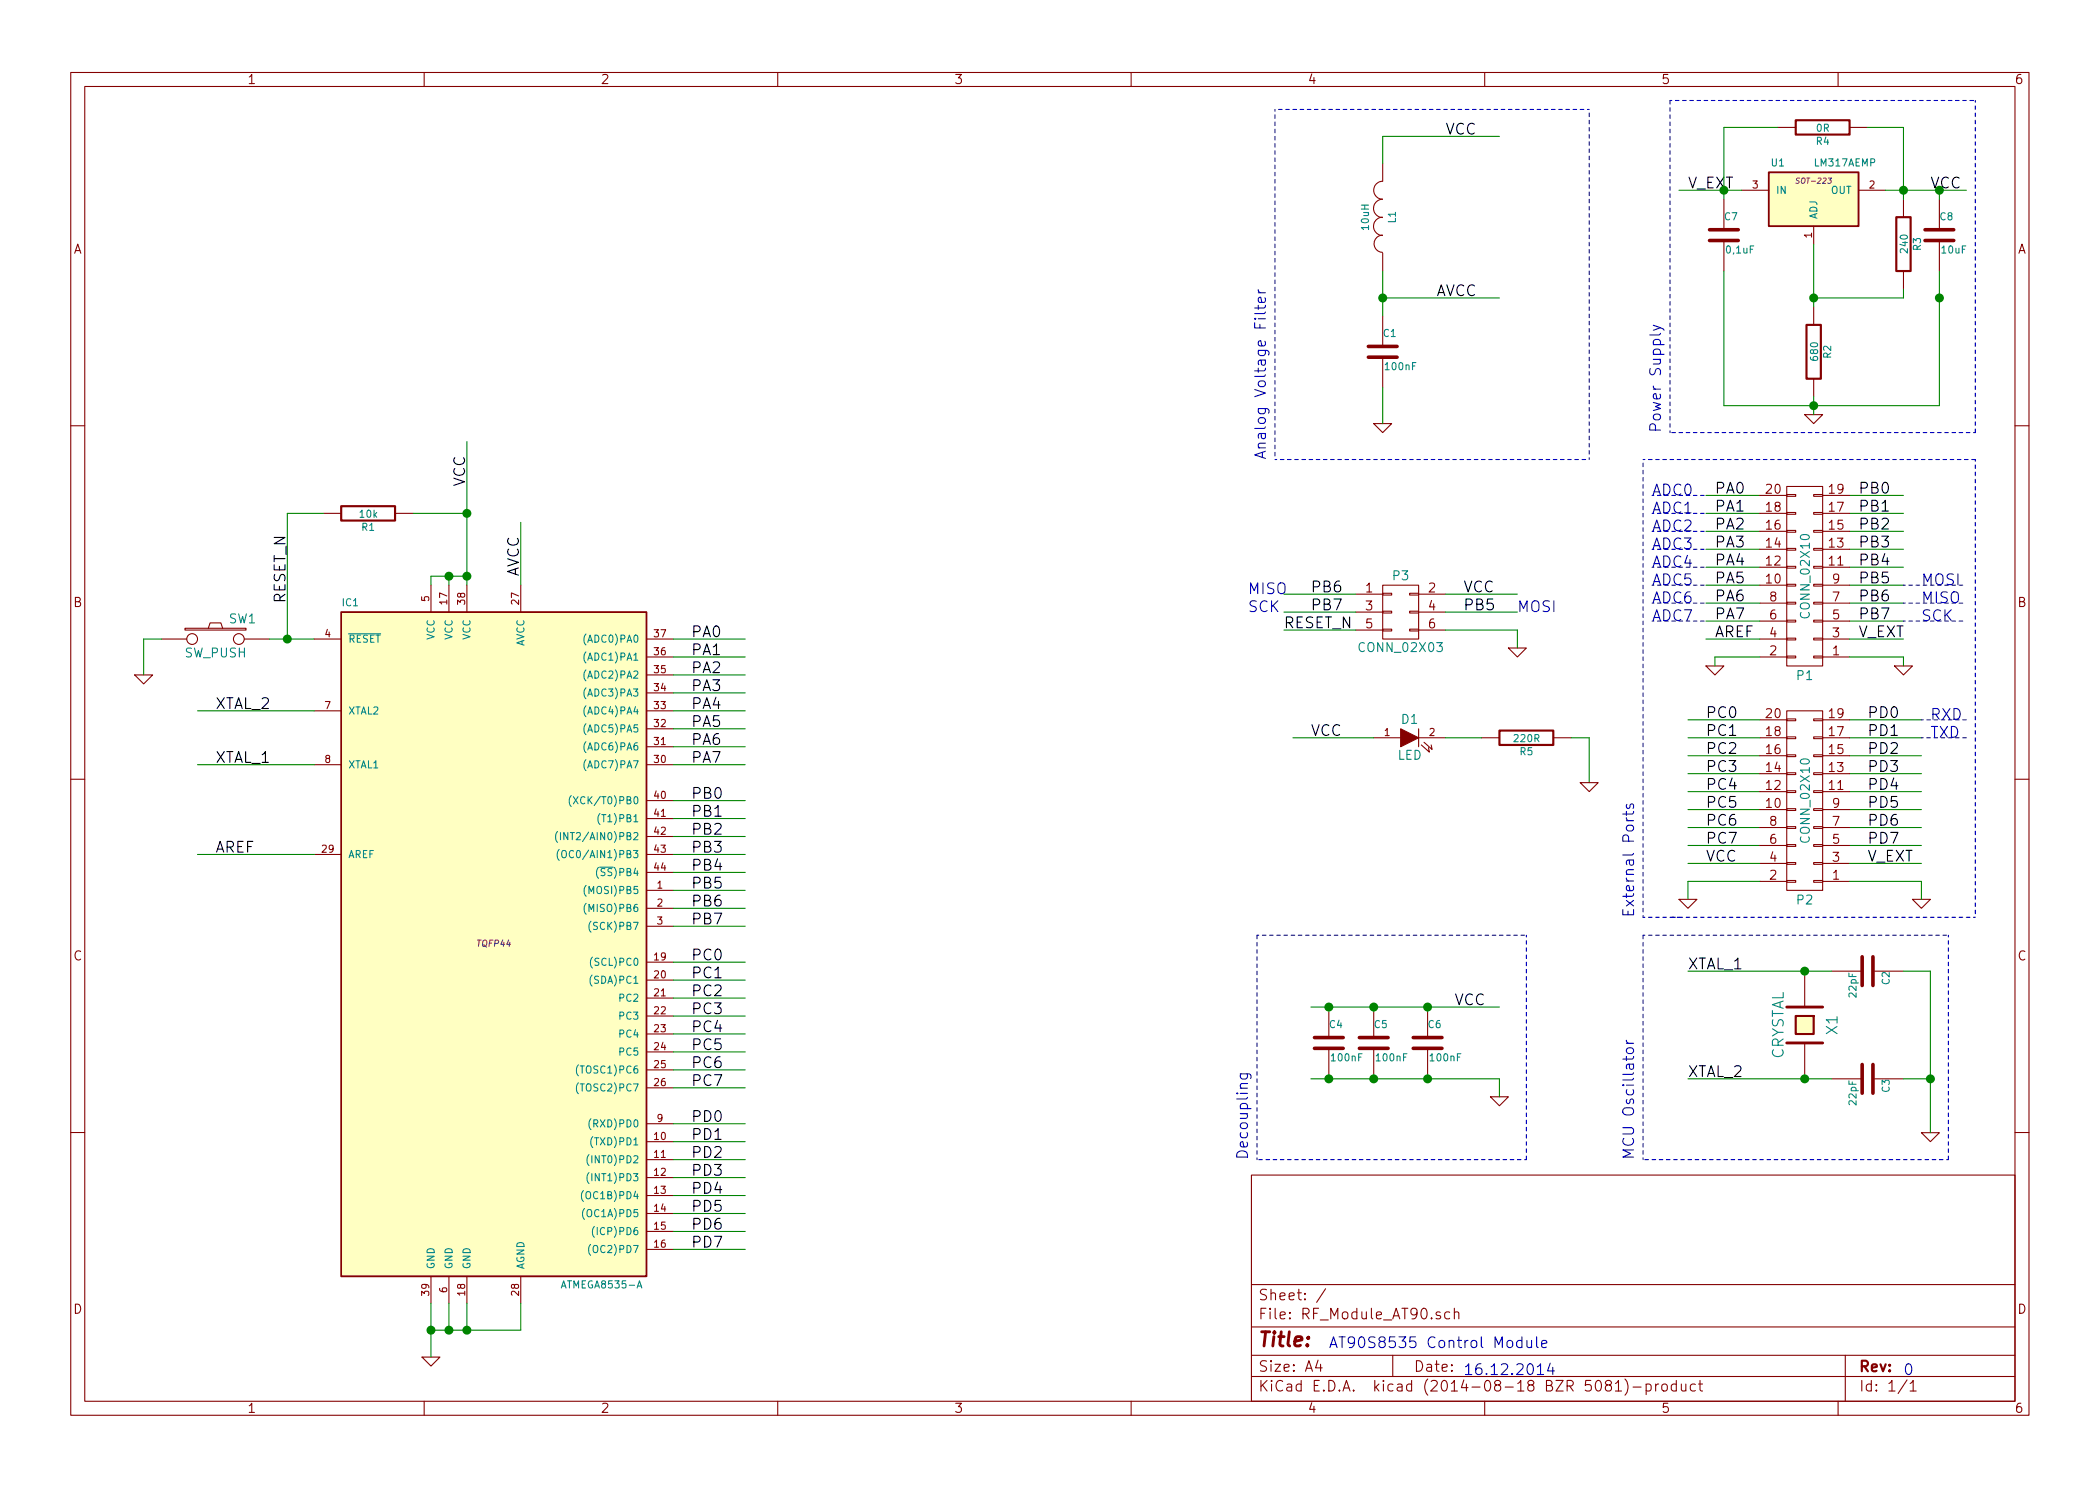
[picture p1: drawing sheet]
<svg xmlns="http://www.w3.org/2000/svg" width="297mm" height="210mm" viewBox="0 0 297 210" stroke-linecap="round" stroke-linejoin="round" font-family="sans-serif">
<g fill="none" stroke="#840000" stroke-width=".15">
<path d="M10 10.3h277v189.9h-277zM12 12.2h273v186.1h-273zM60 10.3v1.9M110 10.3v1.9M160 10.3v1.9M210 10.3v1.9M251.5 18h2.5M260 10.3v1.9M261.6 18h2.6M195.6 25.6a1.27 1.27 0 0 0-1.3 1.3 1.27 1.27 0 0 0 1.3 1.3 1.3 1.3 0 0 0-1.3 1.3 1.3 1.3 0 0 0 1.3 1.3M195.6 30.7a1.3 1.3 0 0 0-1.3 1.3 1.3 1.3 0 0 0 1.3 1.3M195.6 33.3a1.22 1.22 0 0 0-1.2 1.2 1.22 1.22 0 0 0 1.2 1.2"/>
<path d="M195.6 23.1v2.5M195.6 35.8v2.5M243.8 28.2v4.3M243.8 34v4.3M246.4 26.9h3.8M256.5 32v2.5M262.9 26.9h3.8M269.2 28.2v2.5M269.2 38.3v2.6M274.3 28.2v4.3M274.3 34v4.3M194.3 59.9h2.5l-1.2 1.3z"/>
<path d="M195.6 44.7v4.3M195.6 50.5v4.4M255.3 58.7h2.5l-1.3 1.2zM256.5 43.4v2.6M256.5 53.6v2.5M10 60.2h2M45.7 72.6h2.6M55.9 72.6h2.5M248.9 72.6h3.8M248.9 70.1h3.8M248.9 77.7h3.8M248.9 75.2h3.8"/>
<path d="M252.7 68.8h5.1v25.4h-5.1zM252.7 70h1.3v.2h-1.3zM252.7 72.5h1.3v.3h-1.3zM252.7 75.1h1.3v.2h-1.3zM252.7 77.6h1.3v.2h-1.3zM256.5 70h1.3v.2h-1.3zM256.5 72.5h1.3v.3h-1.3zM256.5 75.1h1.3v.2h-1.3zM256.5 77.6h1.3v.2h-1.3zM257.8 72.6h3.8M257.8 70.1h3.8M257.8 77.7h3.8"/>
<path d="M257.8 75.2h3.8M285 60.2h2M19 95.5h2.6l-1.3 1.3zM22.9 90.4h3.5M26.2 88.9h8.6v.2h-8.6zM29.5 88.9l.2-.8h1.5l.3 .8M34.5 90.4h3.6M44.4 90.4h3.9M61 82.8v3.8M63.5 82.8v3.8M66 82.8v3.8M73.7 82.8v3.8"/>
<path d="M91.4 90.4h3.8M91.4 98h3.8M91.4 95.5h3.8M91.4 93h3.8M191.8 84.1h3.8M191.8 86.6h3.8M191.8 89.1h3.8M195.6 89h1.2v.3h-1.2zM195.6 86.5h1.2v.2h-1.2zM195.6 83.9h1.2v.3h-1.2zM195.6 82.8h5.1v7.6h-5.1zM199.4 89h1.3v.3h-1.3z"/>
<path d="M199.4 86.5h1.3v.2h-1.3zM199.4 83.9h1.3v.3h-1.3zM200.7 84.1h3.8M200.7 86.6h3.8M200.7 89.1h3.8M213.4 91.7h2.5l-1.3 1.3zM241.3 94.2h2.5l-1.2 1.3zM248.9 90.4h3.8M248.9 93h3.8M248.9 87.9h3.8M248.9 85.3h3.8M248.9 82.8h3.8"/>
<path d="M248.9 80.3h3.8M252.7 80.1h1.3v.3h-1.3zM252.7 82.7h1.3v.2h-1.3zM252.7 85.2h1.3v.3h-1.3zM252.7 87.8h1.3v.2h-1.3zM252.7 90.3h1.3v.2h-1.3zM252.7 92.8h1.3v.3h-1.3zM256.5 80.1h1.3v.3h-1.3zM256.5 82.7h1.3v.2h-1.3zM256.5 85.2h1.3v.3h-1.3zM256.5 87.8h1.3v.2h-1.3zM256.5 90.3h1.3v.2h-1.3z"/>
<path d="M256.5 92.8h1.3v.3h-1.3zM257.8 90.4h3.8M257.8 93h3.8M257.8 87.9h3.8M257.8 85.3h3.8M257.8 82.8h3.8M257.8 80.3h3.8M268 94.2h2.5l-1.3 1.3zM10 110.3h2M44.4 100.6h3.9M44.4 108.2h3.9M91.4 100.6h3.8"/>
<path d="M91.4 108.2h3.8M91.4 113.3h3.8M91.4 105.7h3.8M91.4 115.8h3.8M91.4 103.1h3.8M91.4 118.4h3.8M194.3 104.4h3.8M200.7 104.4h3.8M200.7 103.1v2.6M201 105.4l1.2 1-.1-.6M201.4 105l1.2 1-.2-.6M209.5 104.4h2.6"/>
<path d="M219.7 104.4h2.5M223.5 110.7h2.6l-1.3 1.3zM248.9 119.6h3.8M248.9 117.1h3.8M248.9 114.5h3.8M248.9 101.8h3.8M248.9 112h3.8M248.9 109.5h3.8M248.9 106.9h3.8M248.9 104.4h3.8M252.7 100.6h5.1v25.4h-5.1zM252.7 101.7h1.3v.3h-1.3z"/>
<path d="M252.7 104.3h1.3v.2h-1.3zM252.7 106.8h1.3v.3h-1.3zM252.7 109.3h1.3v.3h-1.3zM252.7 111.9h1.3v.2h-1.3zM252.7 114.4h1.3v.3h-1.3zM252.7 117h1.3v.2h-1.3zM252.7 119.5h1.3v.3h-1.3zM256.5 101.7h1.3v.3h-1.3zM256.5 104.3h1.3v.2h-1.3zM256.5 106.8h1.3v.3h-1.3zM256.5 109.3h1.3v.3h-1.3zM256.5 111.9h1.3v.2h-1.3z"/>
<path d="M256.5 114.4h1.3v.3h-1.3zM256.5 117h1.3v.2h-1.3zM256.5 119.5h1.3v.3h-1.3zM257.8 119.6h3.8M257.8 117.1h3.8M257.8 114.5h3.8M257.8 101.8h3.8M257.8 112h3.8M257.8 109.5h3.8M257.8 106.9h3.8M257.8 104.4h3.8M285 110.3h2"/>
<path d="M44.4 120.9h3.9M91.4 126h3.8M91.4 128.5h3.8M91.4 131.1h3.8M91.4 138.7h3.8M91.4 120.9h3.8M91.4 123.4h3.8M91.4 136.1h3.8M237.5 127.2h2.5l-1.2 1.3zM248.9 124.7h3.8M248.9 122.2h3.8M252.7 122h1.3v.3h-1.3z"/>
<path d="M252.7 124.6h1.3v.2h-1.3zM255.3 137.4v5.1M256.5 122h1.3v.3h-1.3zM256.5 124.6h1.3v.2h-1.3zM257.8 124.7h3.8M257.8 122.2h3.8M259.1 137.4h4.3M264.9 137.4h4.3M270.5 127.2h2.5l-1.2 1.3zM91.4 159h3.8M91.4 141.2h3.8M91.4 143.8h3.8"/>
<path d="M91.4 146.3h3.8M91.4 148.8h3.8M91.4 151.4h3.8M91.4 153.9h3.8M188 142.5v4.3M188 148.3v4.3M194.3 142.5v4.3M194.3 148.3v4.3M201.9 142.5v4.3M201.9 148.3v4.3M210.8 155.2h2.6l-1.3 1.3zM255.3 147.6v5"/>
<path d="M259.1 152.6h4.3M264.9 152.6h4.3M10 160.2h2M91.4 161.5h3.8M91.4 164.1h3.8M91.4 166.6h3.8M91.4 169.2h3.8M91.4 171.7h3.8M91.4 174.2h3.8M91.4 176.8h3.8M177 166.3h108v32h-108zM271.8 160.3h2.5l-1.3 1.2z"/>
<path d="M285 160.2h2M59.7 192h2.5l-1.2 1.3zM60 198.3v1.9M61 180.6v3.8M63.5 180.6v3.8M66 180.6v3.8M73.7 180.6v3.8M110 198.3v1.9M160 198.3v1.9M177 194.8h108M177 191.8h108M177 187.8h108"/>
<path d="M177 181.8h108M186.4 192.5l-.3 1h.9M186.8 193v1M187.5 182.3l-1.3 2M197 191.8v3M205.1 185.7l-.5-.1-.3 .3 .1 .6 .2 .1 .5-.1M205.7 185.7a.38 .38 0 0 1 .6 .1v.8M205.7 185.1v1.5M210 198.3v1.9M227.4 196l-.3-.3 .1-.2 .2-.2 .4 .1 .1 .2v.2l-.2 .2h-.3a.48 .48 0 0 0-.2 .7l.2 .1h.3l.2-.1a.48 .48 0 0 0-.2-.7M228.5 195.8l.4-.5v1.5M228.5 196.8h.9"/>
<path d="M229.8 195.1a1.71 1.71 0 0 1 0 2.3M231 196.3h1.1M232.8 195.9a.48 .48 0 0 1 .7 .1l.1 .1-.1 .6a.48 .48 0 0 1-.7 0M232.8 195.8v1.5M234.2 195.8v1M234.6 195.8l-.3 .1-.1 .2M235.1 196a.41 .41 0 0 1 .7 .1v.4a.41 .41 0 0 1-.4 .3 .41 .41 0 0 1-.3-.3zM237.1 195.9l-.4-.1-.3 .3 .1 .6 .2 .1 .4-.1M237.1 195.3v1.5M237.8 195.8l.1 .9a.4 .4 0 0 0 .6 0M238.5 195.8v1M239.8 195.9l-.4-.1-.3 .3 .1 .6 .2 .1 .4-.1"/>
<path d="M240.3 195.8h.5M240.5 195.3v1.3l.2 .2h.1M260 198.3v1.9M261 191.8v6.5M269.7 195.2l-1.2 2M270.2 195.8l.4-.5v1.5M270.2 196.8h.8"/>
<circle cx="27.2" cy="90.4" r=".76"/>
<circle cx="33.8" cy="90.4" r=".76"/>
</g>
<g fill="#ffffc2" stroke="#ffffc2" stroke-width=".25">
<path d="M48.3 86.6h43.1v94h-43.1z"/>
<path d="M250.2 24.4h12.7v7.6h-12.7z"/>
<path d="M254 143.8h2.5v2.5h-2.5z"/>
</g>
<path d="M250.2 24.4h12.7v7.6h-12.7zM48.3 86.6h43.1v94h-43.1z" fill="none" stroke="#840000" stroke-width=".25"/>
<g fill="none" stroke="#008484" stroke-width=".15">
<path d="M49.3 89.7h4.5M78.9 117.6a1.2 1.2 0 0 0 0 1.6M79.3 117.8v1M80.8 112.6a1.2 1.2 0 0 0 0 1.5M81.1 112.7l.7 1M81.8 112.7l-.7 1M84.9 115.1a1.2 1.2 0 0 0 0 1.6M79.1 120.2a1.2 1.2 0 0 0 0 1.5M79.6 120.4h.4a.67 .67 0 0 1-.1 1l-.3-.1a.78 .78 0 0 1 0-.9zM82.9 125.3a1.2 1.2 0 0 0 0 1.5M82.9 127.8a1.2 1.2 0 0 0 0 1.6M83.6 130.3a1.2 1.2 0 0 0 0 1.6"/>
<path d="M84.7 122.7a1.2 1.2 0 0 0 0 1.6M81.8 150.7a1.2 1.2 0 0 0 0 1.5M81.8 153.2a1.2 1.2 0 0 0 0 1.6M83.6 158.3a1.2 1.2 0 0 0 0 1.5M82.5 168.4a1.2 1.2 0 0 0 0 1.6M82.7 171a1.2 1.2 0 0 0 0 1.5M83.3 163.4a1.2 1.2 0 0 0 0 1.5M83.3 165.9a1.2 1.2 0 0 0 0 1.6M83.5 176.1a1.2 1.2 0 0 0 0 1.5M84.1 173.5a1.2 1.2 0 0 0 0 1.6M90.1 182.2l.3-1 .4 1"/>
</g>
<path d="M254 17h7.6v2h-7.6zM268.2 30.7h2.1v7.6h-2.1zM255.5 46h2.1v7.6h-2.1zM48.3 71.6h7.6v2.1h-7.6zM212.1 103.4h7.6v2h-7.6zM254 143.8h2.5v2.5h-2.5z" fill="none" stroke="#840000" stroke-width=".3"/>
<g fill="none" stroke="#840000" stroke-width=".51">
<path d="M241.8 34h4.1M241.8 32.5h4.1M272.3 34h4.1M272.3 32.5h4.1M193.5 50.5h4.1M193.5 49h4.1M263.4 135.4v4M264.9 135.4v4M185.9 148.3h4.1M185.9 146.8h4.1M192.3 148.3h4M192.3 146.8h4"/>
<path d="M199.9 148.3h4.1M199.9 146.8h4.1M263.4 150.6v4.1M264.9 150.6v4.1"/>
</g>
<g fill="none" stroke="#008400" stroke-width=".15">
<path d="M212.1 19.3h-16.5v3.8M251.5 18h-7.7v10.2M264.2 18h5v10.2M195.6 38.3v6.4M237.5 26.9h8.9M243.8 38.3v19.1h30.5v-19.1M256.5 34.5v8.9M266.7 26.9h11.4M274.3 26.9v1.3M195.6 54.9v5M195.6 42.2h16.5M256.5 56.1v2.6"/>
<path d="M269.2 40.9v1.3h-12.7M45.7 72.6h-5.1v17.8M58.4 72.6h7.6M66 62.5v20.3M73.7 73.9v8.9M241.3 70.1h7.6M241.3 72.6h7.6M241.3 75.2h7.6M241.3 77.7h7.6M261.6 70.1h7.6M261.6 72.6h7.6M261.6 75.2h7.6"/>
<path d="M261.6 77.7h7.6M22.9 90.4h-2.6v5.1M38.1 90.4h6.3M63.5 81.5v1.3M66 81.5h-5v1.3M95.2 90.4h10.2M95.2 93h10.2M95.2 95.5h10.2M95.2 98h10.2M181.6 84.1h10.2M181.6 86.6h10.2M181.6 89.1h10.2"/>
<path d="M204.5 84.1h10.1M204.5 86.6h10.1M204.5 89.1h10.1v2.6M241.3 90.4h7.6M241.3 80.3h7.6M241.3 82.8h7.6M241.3 85.3h7.6M241.3 87.9h7.6M248.9 93h-6.3v1.2M261.6 90.4h7.6M261.6 93h7.6v1.2M261.6 80.3h7.6"/>
<path d="M261.6 82.8h7.6M261.6 85.3h7.6M261.6 87.9h7.6M27.9 108.2h16.5M27.9 100.6h16.5M95.2 108.2h10.2M95.2 100.6h10.2M95.2 113.3h10.2M95.2 115.8h10.2M95.2 118.4h10.2M95.2 103.1h10.2M95.2 105.7h10.2"/>
<path d="M182.9 104.4h11.4M204.5 104.4h5M222.2 104.4h2.6v6.3M238.8 112h10.1M238.8 114.5h10.1M238.8 117.1h10.1M238.8 119.6h10.1M238.8 101.8h10.1M238.8 104.4h10.1M238.8 106.9h10.1M238.8 109.5h10.1M261.6 112h10.2"/>
<path d="M261.6 114.5h10.2M261.6 117.1h10.2M261.6 119.6h10.2M261.6 101.8h10.2M261.6 104.4h10.2M261.6 106.9h10.2M261.6 109.5h10.2M27.9 120.9h16.5M95.2 123.4h10.2M95.2 126h10.2M95.2 128.5h10.2M95.2 131.1h10.2"/>
<path d="M95.2 120.9h10.2M95.2 136.1h10.2M95.2 138.7h10.2M238.8 137.4h20.3M238.8 122.2h10.1M248.9 124.7h-10.1v2.5M261.6 124.7h10.2v2.5M261.6 122.2h10.2M269.2 137.4h3.8v22.9M95.2 146.3h10.2M95.2 148.8h10.2M95.2 151.4h10.2"/>
<path d="M95.2 153.9h10.2M95.2 141.2h10.2M95.2 143.8h10.2M95.2 159h10.2M185.4 152.6h26.7v2.6M185.4 142.5h26.7M238.8 152.6h20.3M269.2 152.6h3.8M95.2 169.2h10.2M95.2 171.7h10.2M95.2 174.2h10.2M95.2 176.8h10.2"/>
<path d="M95.2 161.5h10.2M95.2 164.1h10.2M95.2 166.6h10.2M61 184.4v7.6M63.5 184.4v3.8M66 184.4v3.8M73.7 184.4v3.8h-12.7"/>
</g>
<g fill="#008400" stroke="#008400" stroke-width=".25">
<circle cx="195.6" cy="42.2" r=".51"/>
<circle cx="66" cy="72.6" r=".51"/>
<circle cx="273" cy="152.6" r=".51"/>
<circle cx="66" cy="81.5" r=".51"/>
<circle cx="63.5" cy="81.5" r=".51"/>
<circle cx="61" cy="188.2" r=".51"/>
<circle cx="63.5" cy="188.2" r=".51"/>
<circle cx="66" cy="188.2" r=".51"/>
<circle cx="269.2" cy="26.9" r=".51"/>
<circle cx="40.6" cy="90.4" r=".51"/>
<circle cx="256.5" cy="42.2" r=".51"/>
<circle cx="274.3" cy="42.2" r=".51"/>
<circle cx="256.5" cy="57.4" r=".51"/>
<circle cx="188" cy="142.5" r=".51"/>
<circle cx="194.3" cy="142.5" r=".51"/>
<circle cx="201.9" cy="142.5" r=".51"/>
<circle cx="188" cy="152.6" r=".51"/>
<circle cx="194.3" cy="152.6" r=".51"/>
<circle cx="201.9" cy="152.6" r=".51"/>
<circle cx="255.3" cy="137.4" r=".51"/>
<circle cx="255.3" cy="152.6" r=".51"/>
</g>
<path d="M254.6 25.2h-.4l-.1 .3 .3 .1 .1 .2-.2 .2-.3-.1" fill="none" stroke="#840084" stroke-width=".14"/>
<g fill="none" stroke="#0000c2" stroke-width=".15" stroke-dasharray=".5" stroke-dashoffset=".3">
<path d="M180.3 15.5v49.5M224.8 15.5h-44.5M236.2 14.2h43.2M279.4 14.2v47M180.3 65h44.5M224.8 65v-49.5M232.4 65h47M233.7 70.1h7.6M233.7 72.6h7.6M233.7 75.2h7.6M233.7 77.7h7.6M236.2 61.2v-47"/>
<path d="M279.4 65v64.8M279.4 61.2h-43.2M233.7 80.3h7.6M233.7 82.8h7.6M233.7 85.3h7.6M233.7 87.9h7.6M269.2 87.9h8.9M269.2 85.3h8.9M269.2 82.8h8.9M271.8 104.4h6.3M271.8 101.8h6.3M177.8 132.3h38.1"/>
<path d="M215.9 132.3v31.8M232.4 132.3h43.2M232.4 129.8v-64.8M237.5 129.8h-5.1M275.6 132.3v31.8M279.4 129.8h-43.2M177.8 164.1v-31.8M215.9 164.1h-38.1M232.4 164.1v-31.8M275.6 164.1h-43.2"/>
</g>
<g fill="none" stroke="#0000c2" stroke-width=".15">
<path d="M178 41l.1 .3 .2 .1M178 43.2v.6M178 41.4h1M178.9 42.1l.1 .5-.2 .2-.7-.1-.1-.1 .1-.5h.2l.2 .7M179 44.1l-.2 .3h-1.3M179 43.2l-.1 .3-.1 .1h-1.3M233.9 46l1.3 .5 .2 .2M234.9 47.2l-.2 .2h-1.4M234.9 46.4l-1 .3M230 115.7l.1 .3 .3 .1M230 114.8v.6M230.1 113.8l-.1 .4 .3 .2 .2-.1 .1-.5 .2-.1 .2 .1 .1 .1-.1 .5"/>
<path d="M231.1 114.8l-.1 .3-.1 .1h-1.4M175.4 151.9h1.3a.43 .43 0 0 1 .2 .7M175.5 151.9a.48 .48 0 0 0 .1 .7l.6 .1a.48 .48 0 0 0 .2-.8M230 147.2l.1 .3 .3 .1M230 147.6h1.1M230.1 148.4l.3-.1h.4a.43 .43 0 0 1 .3 .4 .43 .43 0 0 1-.3 .4h-.4a.42 .42 0 0 1-.3-.7zM215.3 189.7a.48 .48 0 0 0-.7 .1l-.1 .6a.48 .48 0 0 0 .8 .2M215.3 189.1v1.6M216 189.7v.8a.38 .38 0 0 0 .6 0M216.6 189.7v1M217.3 189.1v1.4l.3 .2M217.4 194.5h.9"/>
<path d="M218.1 190.2l.7-.2-.1-.3h-.4l-.2 .2v.7l.2 .1 .4-.1M219.3 192.9l-.4 1.1h1M219.6 193.5v1"/>
</g>
<path d="M252.7 142.5h5.1M252.7 147.6h5.1" fill="none" stroke="#840000" stroke-width=".41"/>
<path d="M198.1 103.1l2.6 1.3-2.6 1.3z" fill="#840000" stroke="#840000" stroke-width=".15"/>
<text font-size="2.8" fill="#840000" x="178" y="190.5">Title:</text>
<g font-size="2.1">
<text x="204.5" y="19">VCC</text>
<text x="203.2" y="41.9">AVCC</text>
<text x="65.8" y="68.8" transform="rotate(-90 65.8 68.8)">VCC</text>
<text x="242.6" y="69.8">PA0</text>
<text x="262.9" y="69.8">PB0</text>
<text x="242.6" y="72.4">PA1</text>
<text x="242.6" y="74.9">PA2</text>
<text x="242.6" y="77.5">PA3</text>
<text x="262.9" y="72.4">PB1</text>
<text x="262.9" y="74.9">PB2</text>
<text x="262.9" y="77.5">PB3</text>
<text x="73.4" y="81.5" transform="rotate(-90 73.4 81.5)">AVCC</text>
<text x="185.4" y="83.8">PB6</text>
<text x="207" y="83.8">VCC</text>
<text x="242.6" y="80">PA4</text>
<text x="242.6" y="82.5">PA5</text>
<text x="262.9" y="80">PB4</text>
<text x="262.9" y="82.5">PB5</text>
<text x="40.4" y="85.3" transform="rotate(-90 40.4 85.3)">RESET_N</text>
<text x="181.6" y="88.9">RESET_N</text>
<text x="185.4" y="86.4">PB7</text>
<text x="207" y="86.4">PB5</text>
<text x="242.6" y="85.1">PA6</text>
<text x="242.6" y="87.6">PA7</text>
<text x="262.9" y="85.1">PB6</text>
<text x="262.9" y="87.6">PB7</text>
<text x="97.8" y="90.2">PA0</text>
<text x="97.8" y="92.7">PA1</text>
<text x="97.8" y="95.2">PA2</text>
<text x="242.6" y="90.2">AREF</text>
<text x="262.9" y="90.2">V_EXT</text>
<text x="30.5" y="100.3">XTAL_2</text>
<text x="97.8" y="97.8">PA3</text>
<text x="97.8" y="100.3">PA4</text>
<text x="241.3" y="101.6">PC0</text>
<text x="264.2" y="101.6">PD0</text>
<text x="30.5" y="107.9">XTAL_1</text>
<text x="97.8" y="102.9">PA5</text>
<text x="97.8" y="105.4">PA6</text>
<text x="97.8" y="107.9">PA7</text>
<text x="185.4" y="104.1">VCC</text>
<text x="241.3" y="104.1">PC1</text>
<text x="241.3" y="106.7">PC2</text>
<text x="264.2" y="104.1">PD1</text>
<text x="264.2" y="106.7">PD2</text>
<text x="97.8" y="113">PB0</text>
<text x="241.3" y="109.2">PC3</text>
<text x="241.3" y="111.8">PC4</text>
<text x="264.2" y="109.2">PD3</text>
<text x="264.2" y="111.8">PD4</text>
<text x="97.8" y="115.6">PB1</text>
<text x="97.8" y="118.1">PB2</text>
<text x="241.3" y="114.3">PC5</text>
<text x="241.3" y="116.8">PC6</text>
<text x="241.3" y="119.4">PC7</text>
<text x="264.2" y="114.3">PD5</text>
<text x="264.2" y="116.8">PD6</text>
<text x="264.2" y="119.4">PD7</text>
<text x="30.5" y="120.6">AREF</text>
<text x="97.8" y="120.6">PB3</text>
<text x="97.8" y="123.2">PB4</text>
<text x="97.8" y="125.7">PB5</text>
<text x="241.3" y="121.9">VCC</text>
<text x="264.2" y="121.9">V_EXT</text>
<text x="97.8" y="128.3">PB6</text>
<text x="97.8" y="130.8">PB7</text>
<text x="97.8" y="135.9">PC0</text>
<text x="238.8" y="137.2">XTAL_1</text>
<text x="97.8" y="138.4">PC1</text>
<text x="97.8" y="141">PC2</text>
<text x="97.8" y="143.5">PC3</text>
<text x="205.7" y="142.2">VCC</text>
<text x="97.8" y="146">PC4</text>
<text x="97.8" y="148.6">PC5</text>
<text x="97.8" y="151.1">PC6</text>
<text x="97.8" y="153.7">PC7</text>
<text x="238.8" y="152.4">XTAL_2</text>
<text x="97.8" y="158.7">PD0</text>
<text x="97.8" y="161.3">PD1</text>
<text x="97.8" y="163.8">PD2</text>
<text x="97.8" y="166.4">PD3</text>
<text x="97.8" y="168.9">PD4</text>
<text x="97.8" y="171.4">PD5</text>
<text x="97.8" y="174">PD6</text>
<text x="97.8" y="176.5">PD7</text>
</g>
<g font-size="2.1" fill="#008400">
<text x="238.8" y="26.7">V_EXT</text>
<text x="273" y="26.7">VCC</text>
</g>
<g font-size="2.1" fill="#0000c2">
<text x="179.1" y="65" transform="rotate(-90 179.1 65)">Analog Voltage Filter</text>
<text x="234.9" y="61.2" transform="rotate(-90 234.9 61.2)">Power Supply</text>
<text x="233.7" y="70.1">ADC0</text>
<text x="233.7" y="72.6">ADC1</text>
<text x="233.7" y="75.2">ADC2</text>
<text x="233.7" y="77.7">ADC3</text>
<text x="233.7" y="80.3">ADC4</text>
<text x="233.7" y="82.8">ADC5</text>
<text x="271.8" y="82.8">MOSI</text>
<text x="176.5" y="84.1">MISO</text>
<text x="176.5" y="86.6">SCK</text>
<text x="214.6" y="86.6">MOSI</text>
<text x="233.7" y="85.3">ADC6</text>
<text x="233.7" y="87.9">ADC7</text>
<text x="271.8" y="85.3">MISO</text>
<text x="271.8" y="87.9">SCK</text>
<text x="273" y="101.8">RXD</text>
<text x="273" y="104.4">TXD</text>
<text x="231.1" y="129.8" transform="rotate(-90 231.1 129.8)">External Ports</text>
<text x="176.5" y="164.1" transform="rotate(-90 176.5 164.1)">Decoupling</text>
<text x="231.1" y="164.1" transform="rotate(-90 231.1 164.1)">MCU Oscillator</text>
<text x="188" y="190.7">AT90S8535 Control Module</text>
<text x="207" y="194.6">16.12.2014</text>
<text x="269.2" y="194.6">0</text>
</g>
<g font-size="2.1" fill="#008484">
<text x="259.9" y="146.3" transform="rotate(-90 259.9 146.3)">X1</text>
<text x="252.3" y="150" transform="rotate(-90 252.3 150)">CRYSTAL</text>
</g>
<g font-size="2.1" fill="#840000">
<text x="178" y="184">Sheet: /</text>
<text x="178" y="186.7">File: RF_Module_AT90.sch</text>
<text x="178" y="196.9">KiCad E.D.A. kicad (2014-08-18 BZR 5081)-product</text>
<text x="178" y="194.1">Size: A4</text>
<text x="200" y="194.1">Date:</text>
<text x="263" y="194.1">Rev:</text>
<text x="263" y="196.9">Id: 1/1</text>
</g>
<g font-size="1.8" fill="#840000">
<text x="35" y="11.9">1</text>
<text x="85" y="11.9">2</text>
<text x="135" y="11.9">3</text>
<text x="185" y="11.9">4</text>
<text x="235" y="11.9">5</text>
<text x="285" y="11.9">6</text>
<text x="10.4" y="35.9">A</text>
<text x="285.4" y="35.9">A</text>
<text x="249.9" y="69.8">20</text>
<text x="258.7" y="69.8">19</text>
<text x="249.9" y="77.5">14</text>
<text x="249.9" y="74.9">16</text>
<text x="249.9" y="72.4">18</text>
<text x="258.7" y="77.5">13</text>
<text x="258.7" y="74.9">15</text>
<text x="258.7" y="72.4">17</text>
<text x="193.2" y="83.8">1</text>
<text x="202.1" y="83.8">2</text>
<text x="249.9" y="82.5">10</text>
<text x="249.9" y="80">12</text>
<text x="258.7" y="80">11</text>
<text x="259.2" y="82.5">9</text>
<text x="10.4" y="85.9">B</text>
<text x="193.2" y="86.4">3</text>
<text x="193.2" y="88.9">5</text>
<text x="202.1" y="86.4">4</text>
<text x="202.1" y="88.9">6</text>
<text x="250.3" y="87.6">6</text>
<text x="250.3" y="85.1">8</text>
<text x="259.2" y="87.6">5</text>
<text x="259.2" y="85.1">7</text>
<text x="285.4" y="85.9">B</text>
<text x="250.3" y="92.7">2</text>
<text x="250.3" y="90.2">4</text>
<text x="259.2" y="92.7">1</text>
<text x="259.2" y="90.2">3</text>
<text x="249.9" y="101.6">20</text>
<text x="258.7" y="101.6">19</text>
<text x="249.9" y="106.7">16</text>
<text x="249.9" y="104.1">18</text>
<text x="258.7" y="106.7">15</text>
<text x="258.7" y="104.1">17</text>
<text x="249.9" y="111.8">12</text>
<text x="249.9" y="109.2">14</text>
<text x="258.7" y="111.8">11</text>
<text x="258.7" y="109.2">13</text>
<text x="249.9" y="114.3">10</text>
<text x="250.3" y="119.4">6</text>
<text x="250.3" y="116.8">8</text>
<text x="259.2" y="119.4">5</text>
<text x="259.2" y="116.8">7</text>
<text x="259.2" y="114.3">9</text>
<text x="250.3" y="124.5">2</text>
<text x="250.3" y="121.9">4</text>
<text x="259.2" y="124.5">1</text>
<text x="259.2" y="121.9">3</text>
<text x="10.4" y="135.9">C</text>
<text x="285.4" y="135.9">C</text>
<text x="10.4" y="185.9">D</text>
<text x="285.4" y="185.9">D</text>
<text x="35" y="199.9">1</text>
<text x="85" y="199.9">2</text>
<text x="135" y="199.9">3</text>
<text x="185" y="199.9">4</text>
<text x="235" y="199.9">5</text>
<text x="285" y="199.9">6</text>
</g>
<g font-size="1.8" fill="#008484">
<text x="197.1" y="82.1">P3</text>
<text x="32.4" y="88.2">SW1</text>
<text x="256" y="87.2" transform="rotate(-90 256 87.2)">CONN_02X10</text>
<text x="26.1" y="93">SW_PUSH</text>
<text x="192.5" y="92.2">CONN_02X03</text>
<text x="254.2" y="96.2">P1</text>
<text x="197.6" y="107.5">LED</text>
<text x="198.3" y="102.4">D1</text>
<text x="256" y="118.9" transform="rotate(-90 256 118.9)">CONN_02X10</text>
<text x="254.2" y="128">P2</text>
</g>
<g font-size="1.4" fill="#008484">
<text x="250.6" y="23.5">U1</text>
<text x="256.7" y="23.5">LM317AEMP</text>
<text x="256.9" y="20.5">R4</text>
<text x="256.9" y="18.6">0R</text>
<text x="251.2" y="27.4">IN</text>
<text x="258.9" y="27.4">OUT</text>
<text x="193.6" y="32.5" transform="rotate(-90 193.6 32.5)">10uH</text>
<text x="197.4" y="31.5" transform="rotate(-90 197.4 31.5)">L1</text>
<text x="243.9" y="31.2">C7</text>
<text x="244.2" y="35.9">0,1uF</text>
<text x="257" y="31" transform="rotate(-90 257 31)">ADJ</text>
<text x="269.8" y="35.7" transform="rotate(-90 269.8 35.7)">240</text>
<text x="271.7" y="35.4" transform="rotate(-90 271.7 35.4)">R3</text>
<text x="274.4" y="31.2">C8</text>
<text x="274.7" y="35.9">10uF</text>
<text x="195.7" y="47.7">C1</text>
<text x="196" y="52.4">100nF</text>
<text x="257.1" y="50.9" transform="rotate(-90 257.1 50.9)">680</text>
<text x="259" y="50.7" transform="rotate(-90 259 50.7)">R2</text>
<text x="50.9" y="73.2">10k</text>
<text x="51.2" y="75.1">R1</text>
<text x="48.4" y="85.8">IC1</text>
<text x="49.3" y="90.9">RESET</text>
<text x="61.5" y="90.6" transform="rotate(-90 61.5 90.6)">VCC</text>
<text x="64" y="90.6" transform="rotate(-90 64 90.6)">VCC</text>
<text x="66.5" y="90.6" transform="rotate(-90 66.5 90.6)">VCC</text>
<text x="74.2" y="91.6" transform="rotate(-90 74.2 91.6)">AVCC</text>
<text x="82.9" y="93.5">(ADC1)PA1</text>
<text x="82.9" y="90.9">(ADC0)PA0</text>
<text x="49.3" y="101.1">XTAL2</text>
<text x="82.9" y="101.1">(ADC4)PA4</text>
<text x="82.9" y="98.5">(ADC3)PA3</text>
<text x="82.9" y="96">(ADC2)PA2</text>
<text x="82.9" y="106.2">(ADC6)PA6</text>
<text x="82.9" y="103.6">(ADC5)PA5</text>
<text x="214.2" y="105">220R</text>
<text x="215" y="106.9">R5</text>
<text x="49.3" y="108.7">XTAL1</text>
<text x="81.7" y="113.8">(XCK/T0)PB0</text>
<text x="82.9" y="108.7">(ADC7)PA7</text>
<text x="80" y="118.9">(INT2/AIN0)PB2</text>
<text x="85.1" y="116.3">(T1)PB1</text>
<text x="49.3" y="121.4">AREF</text>
<text x="80.2" y="121.4">(OC0/AIN1)PB3</text>
<text x="84.8" y="123.9">(SS)PB4</text>
<text x="83.1" y="126.5">(MOSI)PB5</text>
<text x="83.1" y="129">(MISO)PB6</text>
<text x="83.7" y="131.6">(SCK)PB7</text>
<text x="83.9" y="136.6">(SCL)PC0</text>
<text x="83.7" y="139.2">(SDA)PC1</text>
<text x="87.7" y="141.7">PC2</text>
<text x="262.6" y="141.1" transform="rotate(-90 262.6 141.1)">22pF</text>
<text x="267.3" y="139.3" transform="rotate(-90 267.3 139.3)">C2</text>
<text x="87.7" y="144.3">PC3</text>
<text x="87.7" y="146.8">PC4</text>
<text x="87.7" y="149.3">PC5</text>
<text x="188.1" y="145.5">C4</text>
<text x="194.4" y="145.5">C5</text>
<text x="202" y="145.5">C6</text>
<text x="82" y="151.9">(TOSC1)PC6</text>
<text x="82" y="154.4">(TOSC2)PC7</text>
<text x="188.4" y="150.2">100nF</text>
<text x="194.8" y="150.2">100nF</text>
<text x="202.4" y="150.2">100nF</text>
<text x="267.3" y="154.5" transform="rotate(-90 267.3 154.5)">C3</text>
<text x="83.7" y="159.5">(RXD)PD0</text>
<text x="262.6" y="156.3" transform="rotate(-90 262.6 156.3)">22pF</text>
<text x="83.7" y="164.6">(INT0)PD2</text>
<text x="83.7" y="167.1">(INT1)PD3</text>
<text x="83.9" y="162">(TXD)PD1</text>
<text x="82.8" y="169.7">(OC1B)PD4</text>
<text x="82.8" y="172.2">(OC1A)PD5</text>
<text x="61.5" y="179.6" transform="rotate(-90 61.5 179.6)">GND</text>
<text x="64" y="179.6" transform="rotate(-90 64 179.6)">GND</text>
<text x="66.5" y="179.6" transform="rotate(-90 66.5 179.6)">GND</text>
<text x="74.2" y="179.6" transform="rotate(-90 74.2 179.6)">AGND</text>
<text x="83.8" y="177.3">(OC2)PD7</text>
<text x="84.4" y="174.7">(ICP)PD6</text>
<text x="79.7" y="182.3">ATMEGA8535-A</text>
</g>
<g font-size="1.4" fill="#840000">
<text x="247.9" y="26.7">3</text>
<text x="264.4" y="26.7">2</text>
<text x="256.3" y="33.6" transform="rotate(-90 256.3 33.6)">1</text>
<text x="60.7" y="85.1" transform="rotate(-90 60.7 85.1)">5</text>
<text x="63.2" y="85.5" transform="rotate(-90 63.2 85.5)">17</text>
<text x="65.8" y="85.5" transform="rotate(-90 65.8 85.5)">38</text>
<text x="73.4" y="85.5" transform="rotate(-90 73.4 85.5)">27</text>
<text x="46" y="90.2">4</text>
<text x="92.6" y="95.2">35</text>
<text x="92.6" y="92.7">36</text>
<text x="92.6" y="90.2">37</text>
<text x="46" y="100.3">7</text>
<text x="92.6" y="100.3">33</text>
<text x="92.6" y="97.8">34</text>
<text x="46" y="107.9">8</text>
<text x="92.6" y="107.9">30</text>
<text x="92.6" y="105.4">31</text>
<text x="92.6" y="102.9">32</text>
<text x="195.8" y="104.1">1</text>
<text x="202.2" y="104.1">2</text>
<text x="92.6" y="113">40</text>
<text x="92.6" y="115.6">41</text>
<text x="92.6" y="118.1">42</text>
<text x="45.6" y="120.6">29</text>
<text x="92.6" y="120.6">43</text>
<text x="92.6" y="123.2">44</text>
<text x="93" y="125.7">1</text>
<text x="93" y="128.3">2</text>
<text x="93" y="130.8">3</text>
<text x="92.6" y="135.9">19</text>
<text x="92.6" y="138.4">20</text>
<text x="92.6" y="141">21</text>
<text x="92.6" y="143.5">22</text>
<text x="92.6" y="146">23</text>
<text x="92.6" y="148.6">24</text>
<text x="92.6" y="151.1">25</text>
<text x="92.6" y="153.7">26</text>
<text x="92.6" y="161.3">10</text>
<text x="93" y="158.7">9</text>
<text x="92.6" y="163.8">11</text>
<text x="92.6" y="166.4">12</text>
<text x="92.6" y="168.9">13</text>
<text x="92.6" y="171.4">14</text>
<text x="92.6" y="174">15</text>
<text x="92.6" y="176.5">16</text>
<text x="60.7" y="183.3" transform="rotate(-90 60.7 183.3)">39</text>
<text x="63.2" y="182.9" transform="rotate(-90 63.2 182.9)">6</text>
<text x="65.8" y="183.3" transform="rotate(-90 65.8 183.3)">18</text>
<text x="73.4" y="183.3" transform="rotate(-90 73.4 183.3)">28</text>
</g>
<text font-size="1.2" fill="#840084" x="67.5" y="134">TQFP44</text>
<text font-size="1.1" fill="#840084" x="254.4" y="26">SOT-223</text>
</svg>
